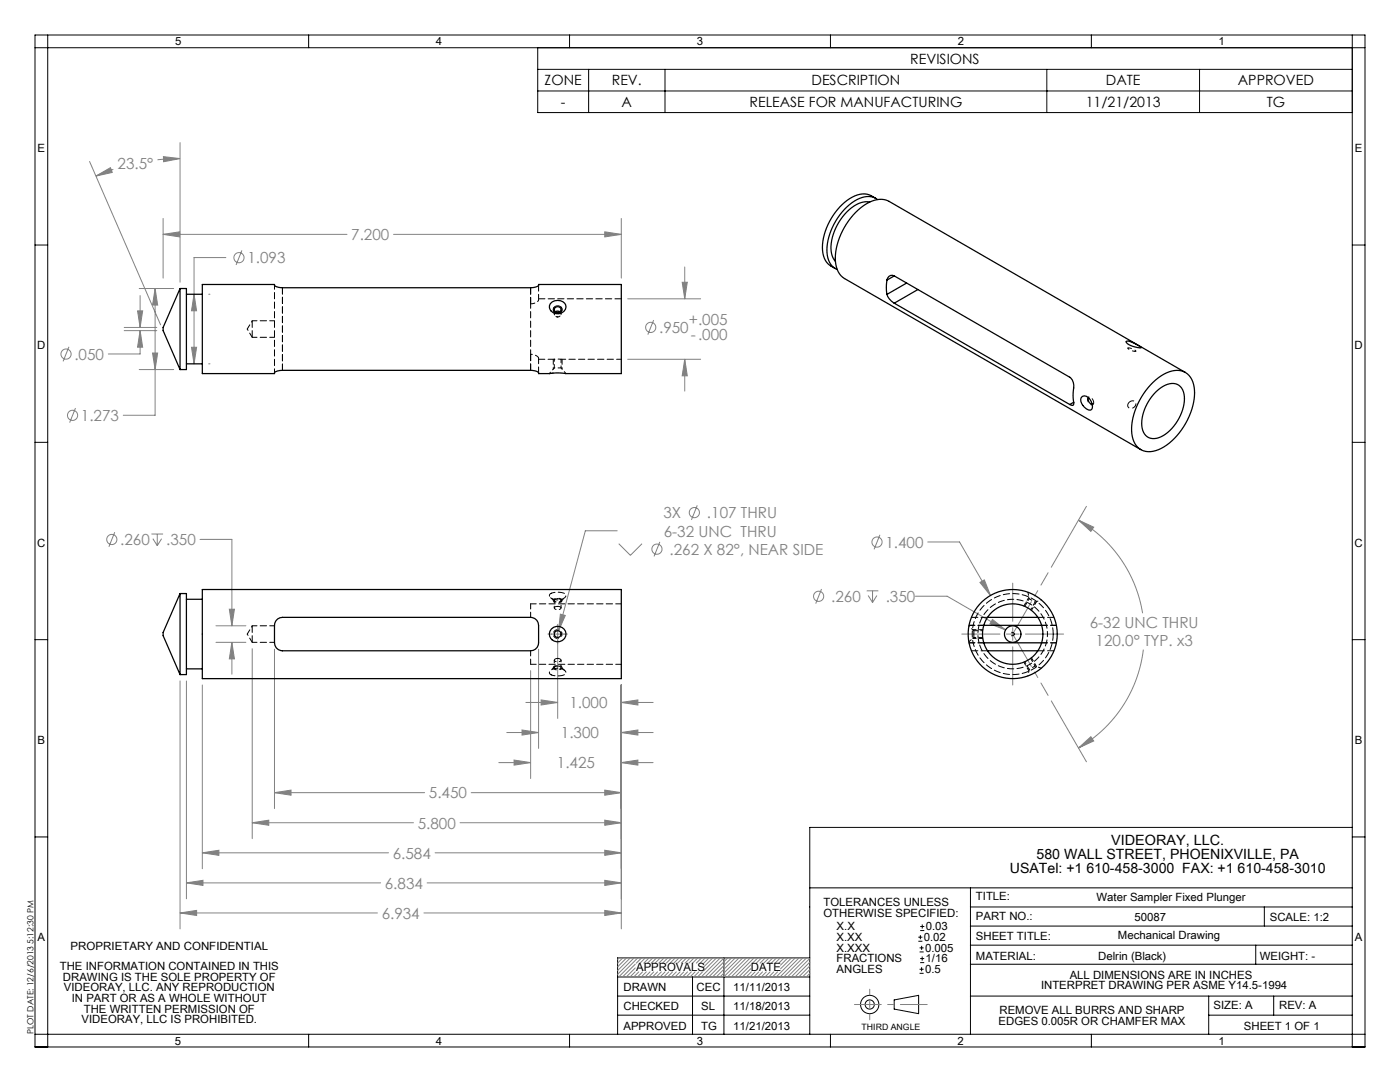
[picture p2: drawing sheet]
<svg xmlns="http://www.w3.org/2000/svg" width="279mm" height="216mm" viewBox="0 0 279 216" stroke-linecap="round" stroke-linejoin="round" font-family="sans-serif">
<g fill="none" stroke="#000" stroke-width=".2">
<path d="M7 9.5h265.4M7 7h265.4v201.9h-265.4zM9.5 7v201.9M61.6 7v2.5M107.3 9.5v13h162.6M107.3 13.8h162.6M107.3 18.2h162.6M113.7 7v2.5M117.5 13.8v8.7M132.7 13.8v8.7M165.7 7v2.5M208.9 13.8v8.7"/>
<path d="M217.8 7v2.5M239.4 13.8v8.7M269.9 7v201.9M7 48.9h2.5M269.9 48.9h2.5M7 88.3h2.5M269.9 88.3h2.5M7 127.6h2.5M269.9 127.6h2.5M7 167h2.5M161.6 177.2h108.3M193.7 177.2v29.2"/>
<path d="M269.9 167h2.5M269.9 165.1h-108.3v41.3M123.3 198.8h38.3M123.3 194.9h38.3M138.2 194.9v11.5M144.5 191.1v15.3M161.6 191.1h-38.3v15.3M178.5 199.5l4.8-.9v3.7l-4.8-.9zM193.7 198.8h76.2M193.7 184.8h76.2M193.7 188.6h76.2M193.7 181h76.2"/>
<path d="M193.7 192.4h76.2M241.2 198.8v7.6M250.6 188.6v3.8M252.3 181v3.8M254.2 198.8v3.8M7 206.4h265.4M61.6 206.4v2.5M113.7 206.4v2.5M123.3 202.6h38.3M165.7 206.4v2.5M217.8 206.4v2.5M241.2 202.6h28.7"/>
<circle cx="173.6" cy="200.4" r="1.83"/>
<circle cx="173.6" cy="200.4" r=".91"/>
</g>
<path d="M170.5 200.4h14.5" fill="none" stroke="#818181" stroke-width=".2" stroke-dasharray="15.2 1.3 1.3 1.3" stroke-dashoffset="9.9"/>
<path d="M173.6 197.4v6.1" fill="none" stroke="#818181" stroke-width=".2" stroke-dasharray="15.2 1.3 1.3 1.3" stroke-dashoffset="14.1"/>
<g fill="none" stroke="#818181" stroke-width=".2">
<path d="M17.9 32.2l14.1 32.6M19.1 35.1l2.9-1.6 .4 .9zM22.6 33.8l-3.5 1.3M32.6 31.3l3.3 .3-3.2 .7zM35.9 31.6l-4.5 .3M35.9 28.5v27.8M27.8 57.6h6.9M28 59v6.3M31 57.6l.5 3.3h-1.1zM31 57.6v25.3h-6.4M32.6 46.8l3.3-.5v1zM32.6 43.6v11.9"/>
<path d="M32.6 46.8h36.6M38.7 58.7l.5 3.3h-1zM41.6 58.7h.3M45.1 51.4h-6.4v21.2M48.3 50l-1.2 2.9M78.5 46.8h45.5M120.7 46.3l3.3 .5-3.3 .5zM124 43.6v11.9M125.3 59.6h14.5M136.1 56.3h1.1l-.5 3.3zM136.7 53.3v6.3M13.8 69.2l-1.2 2.9"/>
<path d="M24.8 65.3h6.5M24.8 66h6.5M27.5 62h1l-.5 3.3zM27.8 73.7h6.9M28 66l.5 3.3h-1zM28 66v4.6h-6.4M30.4 70.4h1.1l-.5 3.3zM38.2 69.3h1l-.5 3.3zM41.6 72.6h.3M125.3 71.7h14.5M130.4 63.9l-1.1 2.9M136.7 71.7v6.3"/>
<path d="M136.7 71.7l.5 3.3h-1.1zM15.1 81.4l-1.2 2.9M22.9 106.2l-1.2 2.9M30.2 106.6h2.3M30.5 107.5l.9 1.4M31.4 106.6v2.3M32.3 107.5l-.9 1.4M39.9 107.6h6.4v17.3M123.2 105.9h-6.4l-5.3 20M123.5 108.5l2.3 2.3 2.3-2.3M131.7 108.1l-1.2 2.9M139.2 100.8l-1.2 2.9"/>
<path d="M164 117.5l-1.2 2.9M173 117.9h2.3M173.3 118.8l.8 1.4M174.1 117.9v2.3M175 118.8l-.9 1.4M175.6 106.7l-1.2 2.9M182.7 119h6.3l11.7 6.7M185.1 108.1h6.4l6.2 10.7M195.6 116.2l.9-.5 1.2 3.1zM202.1 116.4v7.6M215.2 103.8l3.1 1.4-.6 .8zM215.2 103.8a26.3 26.3 0 0 1 12.8 18.6"/>
<path d="M216.8 101l-7 12.2M35.9 135.9v49.4M37.2 135.9v43.4M40.4 136.7v36.6M43.1 128.2h6M43.1 124.9h6M45.8 121.6h1l-.5 3.3zM46.3 128.2l.5 3.3h-1zM46.3 128.2v6.3M50.3 129.4v37.9M54.8 129.5v31.8M105.9 133.8v21.5"/>
<path d="M107.5 129.5v19.8M108 139.7l3.3 .5-3.3 .5zM109.3 126.5h3.9M111.3 124.6v18.7M111.8 122.5l1 .3-1.3 3.1zM124 136.7v48.6M191.9 126.5h7.7M198.1 123.6l2.6 2.1-3.1-1.2zM200.8 126.5h2.6M202.1 125.3v2.5M202.1 129.1v7.6M204.6 126.5h7.7"/>
<path d="M209.8 139.9l7 12.1M228.2 129.6a26.3 26.3 0 0 1-13 19.7M54.8 158.2l3.3-.5v1zM54.8 158.2h29.9M94 158.2h30M99.5 152.2h6.4M101.1 146.2h6.4M102.6 151.7l3.3 .5-3.3 .5zM104.2 145.7l3.3 .5-3.3 .5zM104.9 140.2h6.4M120.7 157.7l3.3 .5-3.3 .5zM124 140.2l3.3-.5v1z"/>
<path d="M124 146.2l3.3-.5v1zM124 152.2l3.3-.5v1zM124 140.2h6.3M124 146.2h6.3M124 152.2h6.3M215.2 149.3l2.5-2.3 .6 .9zM37.2 176.2l3.3-.5v1zM37.2 176.2h38.8M40.4 170.2l3.3-.5v1zM40.4 170.2h37.1M50.3 164.2l3.3-.5v1zM50.3 164.2h32.2"/>
<path d="M85.2 176.2h38.8M86.8 170.2h37.2M91.8 164.2h32.2M120.7 163.7l3.3 .5-3.3 .5zM120.7 169.7l3.3 .5-3.3 .5zM120.7 175.7l3.3 .5-3.3 .5zM35.9 182.2l3.3-.5v1zM35.9 182.2h39.4M84.6 182.2h39.4M120.7 181.7l3.3 .5-3.3 .5zM123.5 191.1l-.2 .3M124.3 191.1l-1 1.1"/>
<path d="M125 191.1l-1.7 1.8M125.8 191.1l-2.5 2.6M126.5 191.1l-3.2 3.3M126.8 192.4l-2.6 2.5M126.8 193.1l-1.8 1.8M126.8 193.9l-1.1 1M127.3 191.1l-3.8 3.8M127.5 193.9l-1 1M128 191.1l-1 1.1M128.2 193.9l-1 1M128.8 191.1l-1.1 1.1M129 193.9l-1 1"/>
<path d="M129.5 191.1l-1 1.1M129.7 193.9l-1 1M130.3 191.1l-1.1 1.1M130.5 193.9l-1 1M131 191.1l-1 1.1M131.2 193.9l-1 1M131.8 191.1l-1.1 1.1M132 193.9l-1 1M132.5 191.1l-1 1.1M132.7 193.9l-1 1M133.3 191.1l-1.1 1.1M133.5 193.9l-1 1"/>
<path d="M134 191.1l-1 1.1M134.2 193.9l-1 1M134.8 191.1l-1.1 1.1M135 193.9l-1 1M135.5 191.1l-1 1.1M135.7 193.9l-1 1M136.3 191.1l-1.1 1.1M136.5 193.9l-1 1M137 191.1l-1 1.1M137.2 193.9l-1 1M137.8 191.1l-1.1 1.1M138 193.9l-1.1 1"/>
<path d="M138.5 191.1l-1 1.1M138.7 193.9l-1 1M139.3 191.1l-1.1 1.1M139.5 193.9l-1.1 1M140 191.1l-1 1.1M140.2 193.9l-1 1M140.8 191.1l-1.1 1.1M141.5 191.1l-1.1 1.1M142.3 191.1l-1.9 1.9M143 191.1l-2.6 2.6M143.8 191.1l-3.9 3.8M144.5 191.1l-3.8 3.8"/>
<path d="M145.3 191.1l-3.9 3.8M146 191.1l-3.8 3.8M146.7 191.1l-3.8 3.8M147.5 191.1l-3.8 3.8M148.2 191.1l-3.8 3.8M149 191.1l-3.8 3.8M149.7 191.1l-3.8 3.8M149.8 192.5l-2.4 2.4M149.8 193.3l-1.6 1.6M149.9 193.9l-1 1M150.5 191.1l-3.8 3.8M150.7 193.9l-1 1"/>
<path d="M151.2 191.1l-1 1.1M151.4 193.9l-1 1M152 191.1l-1.1 1.1M152.2 193.9l-1 1M152.7 191.1l-1 1.1M152.9 193.9l-1 1M153.5 191.1l-1.1 1.1M153.7 193.9l-1 1M154.2 191.1l-1 1.1M154.4 193.9l-1 1M155 191.1l-1.1 1.1M155.2 193.9l-1 1"/>
<path d="M155.7 191.1l-1 1.1M156.5 191.1l-1.1 1.1M157.2 191.1l-1.4 1.5M158 191.1l-2.2 2.2M158.7 191.1l-3.8 3.8M159.5 191.1l-3.8 3.8M160.2 191.1l-3.8 3.8M161 191.1l-3.8 3.8M161.6 191.2l-3.7 3.7M161.6 192l-2.9 2.9M161.6 192.7l-2.2 2.2M161.6 193.5l-1.5 1.4"/>
<path d="M161.6 194.2l-.7 .7"/>
<circle cx="47.7" cy="51.4" r="1.02"/>
<circle cx="13.2" cy="70.7" r="1.02"/>
<circle cx="129.9" cy="65.3" r="1.02"/>
<circle cx="14.5" cy="82.9" r="1.02"/>
<circle cx="22.3" cy="107.6" r="1.02"/>
<circle cx="131.1" cy="109.6" r="1.02"/>
<circle cx="138.6" cy="102.3" r="1.02"/>
<circle cx="163.4" cy="119" r="1.02"/>
<circle cx="175" cy="108.2" r="1.02"/>
</g>
<path d="M112.2 119.8a1.07 1.07 0 0 0-1.8 0 1.12 1.12 0 0 0 1.8 0M110.4 133.2a1.07 1.07 0 0 0 1.8 0 1.12 1.12 0 0 0-1.8 0" fill="none" stroke="#000" stroke-width=".2" stroke-dasharray="1.3 .6" stroke-dashoffset=".4" stroke-linecap="butt"/>
<path d="M226.5 70.1l-.8-.2-.6-.4a1.6 1.6 0 0 1 1.4 .4l.2 .2h-.2M112.2 126.5a.88 .88 0 0 1-1.3 .8 .88 .88 0 0 1-.1-1.5 .88 .88 0 0 1 1.4 .6v.1" fill="none" stroke="#000" stroke-width=".2" stroke-dasharray="1.3 .6" stroke-dashoffset=".7" stroke-linecap="butt"/>
<path d="M110.4 61.8a.83 .83 0 0 0 1.1 .7 .83 .83 0 0 0 .4-1.3l-.5-.2-.4 .1a.77 .77 0 0 0-.6 .7M112.2 61.8a.83 .83 0 0 1-1.2 .7 .83 .83 0 0 1-.3-1.3l.5-.2 .4 .1a.77 .77 0 0 1 .6 .7" fill="none" stroke="#000" stroke-width=".2" stroke-dasharray="1.3 .6" stroke-linecap="butt"/>
<path d="M225.3 80.4a.72 .72 0 0 0 .1 1.1 .72 .72 0 0 0 1.1-.4 .71 .71 0 0 0-.1-1 .71 .71 0 0 0-1.1 .2v.1" fill="none" stroke="#000" stroke-width=".2" stroke-dasharray="1.3 .6" stroke-dashoffset=".1" stroke-linecap="butt"/>
<path d="M218.3 80.4a.48 .48 0 0 1-.5 .4 .48 .48 0 0 1-.5-.4l-.2-.3a.51 .51 0 0 1 .1-.8 .51 .51 0 0 1 .7 .2l.4 .9" fill="none" stroke="#000" stroke-width=".2" stroke-dasharray="1.3 .6" stroke-dashoffset=".3" stroke-linecap="butt"/>
<path d="M201.9 126.9l7.3-12.6M201.9 126.1l7.3 12.7" fill="none" stroke="#818181" stroke-width=".2" stroke-dasharray="15.2 1.3 1.3 1.3" stroke-dashoffset="7.3"/>
<path d="M205.3 119.2l-1 1.7M194.1 125.6h2M194.1 127.4h2M205.3 133.9l-1-1.8M206.9 133l-1-1.7M206.9 120l-1 1.8" fill="none" stroke="#000" stroke-width=".2" stroke-dasharray="1.3 .6" stroke-dashoffset=".6"/>
<path d="M110.4 73.6v-1.9M112.2 73.6v-1.9" fill="none" stroke="#000" stroke-width=".2" stroke-dasharray="1.3 .6" stroke-dashoffset="1"/>
<path d="M46.3 128.2l.5 3.3h-1zM45.8 121.6h1l-.5 3.3zM124 140.2l3.3-.5v1zM108 139.7l3.3 .5-3.3 .5zM124 146.2l3.3-.5v1zM104.2 145.7l3.3 .5-3.3 .5zM124 152.2l3.3-.5v1zM102.6 151.7l3.3 .5-3.3 .5zM120.7 157.7l3.3 .5-3.3 .5zM54.8 158.2l3.3-.5v1zM120.7 163.7l3.3 .5-3.3 .5zM50.3 164.2l3.3-.5v1zM120.7 169.7l3.3 .5-3.3 .5zM40.4 170.2l3.3-.5v1zM120.7 175.7l3.3 .5-3.3 .5zM37.2 176.2l3.3-.5v1zM120.7 181.7l3.3 .5-3.3 .5zM35.9 182.2l3.3-.5v1zM111.8 122.5l-.3 3.4 1.3-3.1zM215.2 149.3l2.5-2.3 .6 .9zM215.2 103.8l3.1 1.4-.6 .8zM195.6 116.2l2.1 2.6-1.2-3.1zM198.1 123.6l-.5 .9 3.1 1.2zM32.6 46.8l3.3-.5v1zM120.7 46.3l3.3 .5-3.3 .5zM136.1 56.3h1.1l-.5 3.3zM136.7 71.7l.5 3.3h-1.1zM38.7 58.7l.5 3.3h-1zM38.2 69.3h1l-.5 3.3zM31 57.6l.5 3.3h-1.1zM30.4 70.4h1.1l-.5 3.3zM27.5 62h1l-.5 3.3zM28 66l.5 3.3h-1zM32.6 31.3l3.3 .3-3.2 .7zM19.1 35.1l2.9-1.6 .4 .9z" fill="#818181"/>
<g fill="none" stroke="#000" stroke-width=".25">
<path d="M174.8 39.6a4.4 4.4 0 0 0-5.7 .4 12.3 12.3 0 0 0-4.9 10.5 3.8 3.8 0 0 0 2.5 3.1M175.1 39.8a3.8 3.8 0 0 0-4.6 .3 12.3 12.3 0 0 0-5.4 10.9 3.3 3.3 0 0 0 2 2.8M35.9 57.6h1.3v16.1h-1.3M35.9 57.6v16.1M35.9 57.6l-3.3 7.7v.7l3.3 7.7M37.2 58.7h3.2M40.4 56.8h14.4l.1 .3 .2 .1 1.3 .2h49.5l1.3-.2 .2-.2 .1-.2h16.5v17.7h-11l-1.9-.1-3.6 .1-.1-.3-.3-.1-1.2-.2h-49.5l-1.3 .2-.3 .2v.2h-14.4zM173.6 40.3a5.5 5.5 0 0 0-5 2.5 9.9 9.9 0 0 0-2.6 7.9l.3 .8 .4 .7M177 55.9l-.1 1.5 .1 1.3M177 58.7a3.1 3.1 0 0 0 1.5 1.8M178.5 55.1l35 20.2a2.61 2.61 0 0 1 .7 2.9l.1 2.1M178.5 55.1a.98 .98 0 0 0-1.5 .8"/>
<path d="M178.5 55.1l-1.5 .8M180.9 56.5l-3.9 2.2M183.2 57.8l-4.7 2.7M37.2 72.6h3.2M109.8 60.6a1.77 1.77 0 0 1 1.8-.7 1.77 1.77 0 0 1 1.4 1.4 1.67 1.67 0 0 1-1.8 1.3 1.67 1.67 0 0 1-1.5-1.6zM110.7 61.4a.66 .66 0 0 1 1-.1 .66 .66 0 0 1 0 1 .66 .66 0 0 1-1-.2l-.1-.3zM110.9 62.2l.5-.1 .3 .1M178.5 60.5l35 20.2M216 79.1a1.65 1.65 0 0 1 2 1.5 .88 .88 0 0 1-.4 1.2 2.18 2.18 0 0 1-1.8-2.4zM217.3 79.4a.78 .78 0 0 0 .7 1.2M224.8 68.1a4.9 4.9 0 0 1 3 1.3 4.5 4.5 0 0 1-3-1zM230.1 76.3a6.6 6.6 0 0 1 5.7-2.3 3.8 3.8 0 0 1 2.6 3.8 13.4 13.4 0 0 1-7.2 11.9 3.6 3.6 0 0 1-5.3-3.2 13.5 13.5 0 0 1 4.2-10.2z"/>
<path d="M230.8 78.1a4 4 0 0 1 4.2-1.4 3.4 3.4 0 0 1 1.3 3.9 9.1 9.1 0 0 1-5.1 6.7 2.41 2.41 0 0 1-3.3-2.3 9.2 9.2 0 0 1 2.9-6.9zM236.6 74.3l-59.2-34.1a4.7 4.7 0 0 0-5.1 .9 13.6 13.6 0 0 0-5.5 11.6 3.8 3.8 0 0 0 1.7 2.9l59.2 34.1M214.3 80.3l-.1 .5-.1 .1-.6-.2M214.3 80.3l-.8 .4M35.9 118.4v16.2M35.9 118.4h1.3v16.2h-1.3M35.9 118.4l-3.3 7.8v.6l3.3 7.8M37.2 119.6h3.2M40.4 117.6h83.6v17.8h-83.6zM37.2 133.5h3.2M55.4 123.5l1-.3h49.5a1.66 1.66 0 0 1 1.6 2v2.6a1.67 1.67 0 0 1-1.6 2.1h-49.5a1.66 1.66 0 0 1-1.6-2.1v-2.6a1.79 1.79 0 0 1 .6-1.7zM110.1 125.5a1.59 1.59 0 0 1 2.5 .1 1.59 1.59 0 0 1-.9 2.4 1.56 1.56 0 0 1-1.8-.6 1.56 1.56 0 0 1 .2-1.9z"/>
<path d="M196.3 128.3h11.6M196.3 124.8h11.6M197.1 129.9h10M197.1 123.2h10"/>
<circle cx="111.3" cy="126.5" r=".68"/>
<circle cx="202.1" cy="126.5" r="1.65"/>
<circle cx="202.1" cy="126.5" r="6"/>
<circle cx="202.1" cy="126.5" r="8.9"/>
</g>
<path d="M54.8 74.4v-17.5M109.9 119.3l.8 .7M110 118.4l.9-.2a2.16 2.16 0 0 1 2.1 .6 1.75 1.75 0 0 1-2.3 .9 1.02 1.02 0 0 1-1-1l.3-.3M111.9 120l.8-.7M110 134.7l-.4-.4a1.74 1.74 0 0 1 2.3-.9 1.03 1.03 0 0 1 1 .9 2.74 2.74 0 0 1-2.9 .4M110.7 133.1l-.8 .7M112.7 133.8l-.8-.7" fill="none" stroke="#000" stroke-width=".2" stroke-dasharray="1.3 .6" stroke-dashoffset=".5"/>
<path d="M105.9 120.5v2.7M105.9 129.9v2.7M105.9 132.6h18.1M124 120.5h-18.1" fill="none" stroke="#000" stroke-width=".2" stroke-dasharray="1.3 .6" stroke-dashoffset=".2"/>
<g fill="none" stroke="#000" stroke-width=".2" stroke-dasharray="1.3 .6">
<path d="M124 59.6h-16.5M56.4 73.9v-16.5M105.9 60.6v-3.2M105.9 73.9v-3.2M107.5 71.7h3.1M110.1 74.5h.3M110.7 62.8l-.1-.2M111.3 63.2h-.2M112 62.6v.1M111.3 119.5l.6 .2a.7 .7 0 0 1-1.2 .3l-.1-.2 .1-.2 .6-.1M111.3 131.4l.7 .3a.82 .82 0 0 1-1.4 0l.2-.2 .5-.1M111.3 121l.7 .2a.69 .69 0 0 1-.7 .5 .69 .69 0 0 1-.6-.5l.6-.2"/>
<path d="M111.3 132.9l.6 .2a.7 .7 0 0 1-1.2 .3l-.1-.2 .1-.2 .6-.1M193.9 123.2h3.2M193.9 129.9h3.2M207.1 129.9h3.2M207.1 123.2h3.2M210.2 126.5a8.1 8.1 0 0 0-11.9-7.1 8.1 8.1 0 0 0-.6 13.9 8.1 8.1 0 0 0 12.5-6.1v-.7"/>
</g>
<path d="M50.3 64v3.3M50.3 124.9v3.3" fill="none" stroke="#000" stroke-width=".2" stroke-dasharray="1.3 .6" stroke-dashoffset="-.1"/>
<path d="M50.3 67.3h4.5M54.8 64h-4.5M112 71.7h12M50.3 128.2h4.5M54.8 124.9h-4.5M194.4 126.5v-.7M194.4 127.2v-.7" fill="none" stroke="#000" stroke-width=".2" stroke-dasharray="1.3 .6" stroke-dashoffset=".3"/>
<path d="M49.3 65.7l1 1.6M50.3 64l-1 1.7M49.3 126.5l1 1.7M50.3 124.9l-1 1.6" fill="none" stroke="#000" stroke-width=".2" stroke-dasharray="1.3 .6" stroke-dashoffset="1"/>
<g fill="none" stroke="#000" stroke-width=".2" stroke-dasharray="1.3 .6" stroke-dashoffset=".7">
<path d="M111.3 63.2a.58 .58 0 0 0 .6-.3 .58 .58 0 0 0-.2-.7M112 71.7h-1.4M112 73.4h-1.4M110.6 119.8v1.5M205.1 118.2l.3 1.3M205.4 119.5l1.2 .6M110.6 131.7v1.5M112 121.3v-1.5M112 133.2v-1.5M193.4 128.1l1-.9M194.4 125.8l-1-.8M205.4 133.6l-.3 1.3"/>
<path d="M206.6 132.9l-1.2 .7M206.6 120.1l1.2-.4M207.8 133.3l-1.2-.4M209 126.5a6.9 6.9 0 0 0-10.2-6.1 6.9 6.9 0 0 0-.5 11.9 6.9 6.9 0 0 0 10.7-5.1v-.7"/>
</g>
<path d="M107.5 59.9v-3M107.5 74.4v-3M193.4 124.8h2.9M193.4 128.3h2.9M207.9 128.3h2.9M207.9 124.8h2.9" fill="none" stroke="#000" stroke-width=".2" stroke-dasharray="1.3 .6" stroke-dashoffset=".1"/>
<path d="M202.4 126.5a.32 .32 0 0 0-.4-.3 .32 .32 0 0 0-.1 .5 .32 .32 0 0 0 .5-.1v-.1" fill="none" stroke="#000" stroke-width=".2" stroke-dasharray="1.3 .6" stroke-dashoffset=".6"/>
<path d="M107.5 59.9a1.62 1.62 0 0 1-1.6 .7M105.9 70.7a1.83 1.83 0 0 1 1.6 .7M110.6 71.7v1.7M112 73.4v-1.7M205.4 119.5l-.9 1.5M194.4 127.2h1.7M196.1 125.8h-1.7M204.5 132.1l.9 1.5M205.7 121.7l.9-1.6M206.6 132.9l-.9-1.5" fill="none" stroke="#000" stroke-width=".2" stroke-dasharray="1.3 .6" stroke-dashoffset=".9"/>
<path d="M110.6 73.4l-1 1.1M110.9 62.2a.58 .58 0 0 0-.2 .7 .58 .58 0 0 0 .6 .3M113 74.5l-1-1.1" fill="none" stroke="#000" stroke-width=".2" stroke-dasharray="1.3 .6" stroke-dashoffset=".8"/>
<path d="M105.9 60.6v10.1M110.6 61.8v.8M112 62.6v-.8" fill="none" stroke="#000" stroke-width=".2" stroke-dasharray="1.3 .6" stroke-dashoffset=".4"/>
<g fill="none" stroke="#000" stroke-width=".2">
<path d="M183.3 187.8h.8M183.3 187h.8M183.5 194.2h.8M183.5 193.4h.8M183.5 189.9h.8M183.5 189.1h.8M183.6 192.1h.8M183.6 191.3h.8M183.7 185.7h.8M183.7 184.9h.8M183.7 186.6v.8M183.9 193v.8"/>
<path d="M183.9 188.7v.8M184 190.9v.8M184.1 184.5v.8"/>
</g>
<g font-size="3" fill="#818181">
<text x="23.5" y="33.7">23.5°</text>
<text x="70.1" y="47.9">7.200</text>
<text x="49.4" y="52.5">1.093</text>
<text x="137.5" y="64.8">+.005</text>
<text x="14.9" y="71.8">.050</text>
<text x="131.5" y="66.4">.950</text>
<text x="137.9" y="67.8">-.000</text>
<text x="16.2" y="84">1.273</text>
<text x="132.4" y="103.4">3X</text>
<text x="132.5" y="107.1">6-32 UNC THRU</text>
<text x="141.1" y="103.4">.107 THRU</text>
<text x="24" y="108.8">.260</text>
<text x="33.2" y="108.8">.350</text>
<text x="133.6" y="110.7">.262 X 82°, NEAR SIDE</text>
<text x="176.7" y="109.3">1.400</text>
<text x="165.9" y="120.1">.260</text>
<text x="176.8" y="120.1">.350</text>
<text x="217.5" y="125.3">6-32 UNC THRU</text>
<text x="218.6" y="129">120.0° TYP. x3</text>
<text x="113.7" y="141.3">1.000</text>
<text x="111.9" y="147.3">1.300</text>
<text x="111.1" y="153.3">1.425</text>
<text x="85.6" y="159.3">5.450</text>
<text x="83.4" y="165.3">5.800</text>
<text x="78.4" y="171.3">6.584</text>
<text x="76.8" y="177.3">6.834</text>
<text x="76.2" y="183.3">6.934</text>
</g>
<g font-size="2.8">
<text x="108.7" y="17.1">ZONE</text>
<text x="122.1" y="17.1">REV.</text>
<text x="162" y="17.1">DESCRIPTION</text>
<text x="181.7" y="12.7">REVISIONS</text>
<text x="220.7" y="17.1">DATE</text>
<text x="247" y="17.1">APPROVED</text>
<text x="111.9" y="21.4">-</text>
<text x="124.1" y="21.4">A</text>
<text x="149.6" y="21.4">RELEASE FOR MANUFACTURING</text>
<text x="216.7" y="21.4">11/21/2013</text>
<text x="252.8" y="21.4">TG</text>
<text x="206.9" y="171.5">580 WALL STREET, PHOENIXVILLE, PA</text>
<text x="221.8" y="168.6">VIDEORAY, LLC.</text>
<text x="201.5" y="174.3">USATel: +1 610-458-3000 FAX: +1 610-458-3010</text>
</g>
<g font-size="2.3">
<text x="34.9" y="9.1">5</text>
<text x="87" y="9.1">4</text>
<text x="139.1" y="9.1">3</text>
<text x="191.1" y="9.1">2</text>
<text x="243.2" y="9.1">1</text>
<text x="7.5" y="30.4">E</text>
<text x="270.4" y="30.4">E</text>
<text x="7.4" y="69.7">D</text>
<text x="270.3" y="69.7">D</text>
<text x="7.4" y="109.1">C</text>
<text x="270.3" y="109.1">C</text>
<text x="7.5" y="148.5">B</text>
<text x="270.4" y="148.5">B</text>
<text x="194.8" y="179.7">TITLE:</text>
<text x="218.8" y="179.8">Water Sampler Fixed Plunger</text>
<text x="164.3" y="180.8">TOLERANCES UNLESS</text>
<text x="164.3" y="182.9">OTHERWISE SPECIFIED:</text>
<text x="167" y="185.6">X.X</text>
<text x="184.7" y="185.6">0.03</text>
<text x="194.8" y="183.5">PART NO.:</text>
<text x="226.4" y="183.7">50087</text>
<text x="253.4" y="183.7">SCALE: 1:2</text>
<text x="7.5" y="187.8">A</text>
<text x="14.1" y="189.6">PROPRIETARY AND CONFIDENTIAL</text>
<text x="167" y="189.9">X.XXX</text>
<text x="167" y="187.8">X.XX</text>
<text x="184.4" y="187.8">0.02</text>
<text x="184.6" y="189.9">0.005</text>
<text x="194.8" y="191.6">MATERIAL:</text>
<text x="194.8" y="187.6">SHEET TITLE:</text>
<text x="219.2" y="191.6">Delrin (Black)</text>
<text x="223.1" y="187.4">Mechanical Drawing</text>
<text x="251.4" y="191.6">WEIGHT: -</text>
<text x="270.4" y="187.8">A</text>
<text x="11.9" y="193.6">THE INFORMATION CONTAINED IN THIS</text>
<text x="12.6" y="195.7">DRAWING IS THE SOLE PROPERTY OF</text>
<text x="12.8" y="197.8">VIDEORAY, LLC. ANY REPRODUCTION</text>
<text x="124.4" y="197.8">DRAWN</text>
<text x="127" y="193.7">APPROVALS</text>
<text x="139" y="197.7">CEC</text>
<text x="146.3" y="197.8">11/11/2013</text>
<text x="149.8" y="193.7">DATE</text>
<text x="167" y="192">FRACTIONS</text>
<text x="167" y="194.2">ANGLES</text>
<text x="184.6" y="194.2">0.5</text>
<text x="184.7" y="192">1/16</text>
<text x="207.8" y="197.4">INTERPRET DRAWING PER ASME Y14.5-1994</text>
<text x="213.5" y="195.3">ALL DIMENSIONS ARE IN INCHES</text>
<text x="14.3" y="200">IN PART OR AS A WHOLE WITHOUT</text>
<text x="16.7" y="202.1">THE WRITTEN PERMISSION OF</text>
<text x="124.4" y="201.6">CHECKED</text>
<text x="139.9" y="201.6">SL</text>
<text x="146.3" y="201.6">11/18/2013</text>
<text x="199.5" y="202.3">REMOVE ALL BURRS AND SHARP</text>
<text x="242.2" y="201.4">SIZE: A</text>
<text x="255.3" y="201.4">REV: A</text>
<text x="16.3" y="204.2">VIDEORAY, LLC IS PROHIBITED.</text>
<text x="34.9" y="208.5">5</text>
<text x="87" y="208.5">4</text>
<text x="124.4" y="205.4">APPROVED</text>
<text x="139" y="208.5">3</text>
<text x="139.9" y="205.4">TG</text>
<text x="146.3" y="205.4">11/21/2013</text>
<text x="191.1" y="208.5">2</text>
<text x="199.3" y="204.4">EDGES 0.005R OR CHAMFER MAX</text>
<text x="243.2" y="208.5">1</text>
<text x="248.3" y="205.6">SHEET 1 OF 1</text>
</g>
<g font-size="1.7">
<text x="6.7" y="206.3" transform="rotate(-90 6.7 206.3)">PLOT DATE: 12/6/2013 5:12:30 PM</text>
<text x="172" y="205.4">THIRD ANGLE</text>
</g>
</svg>
